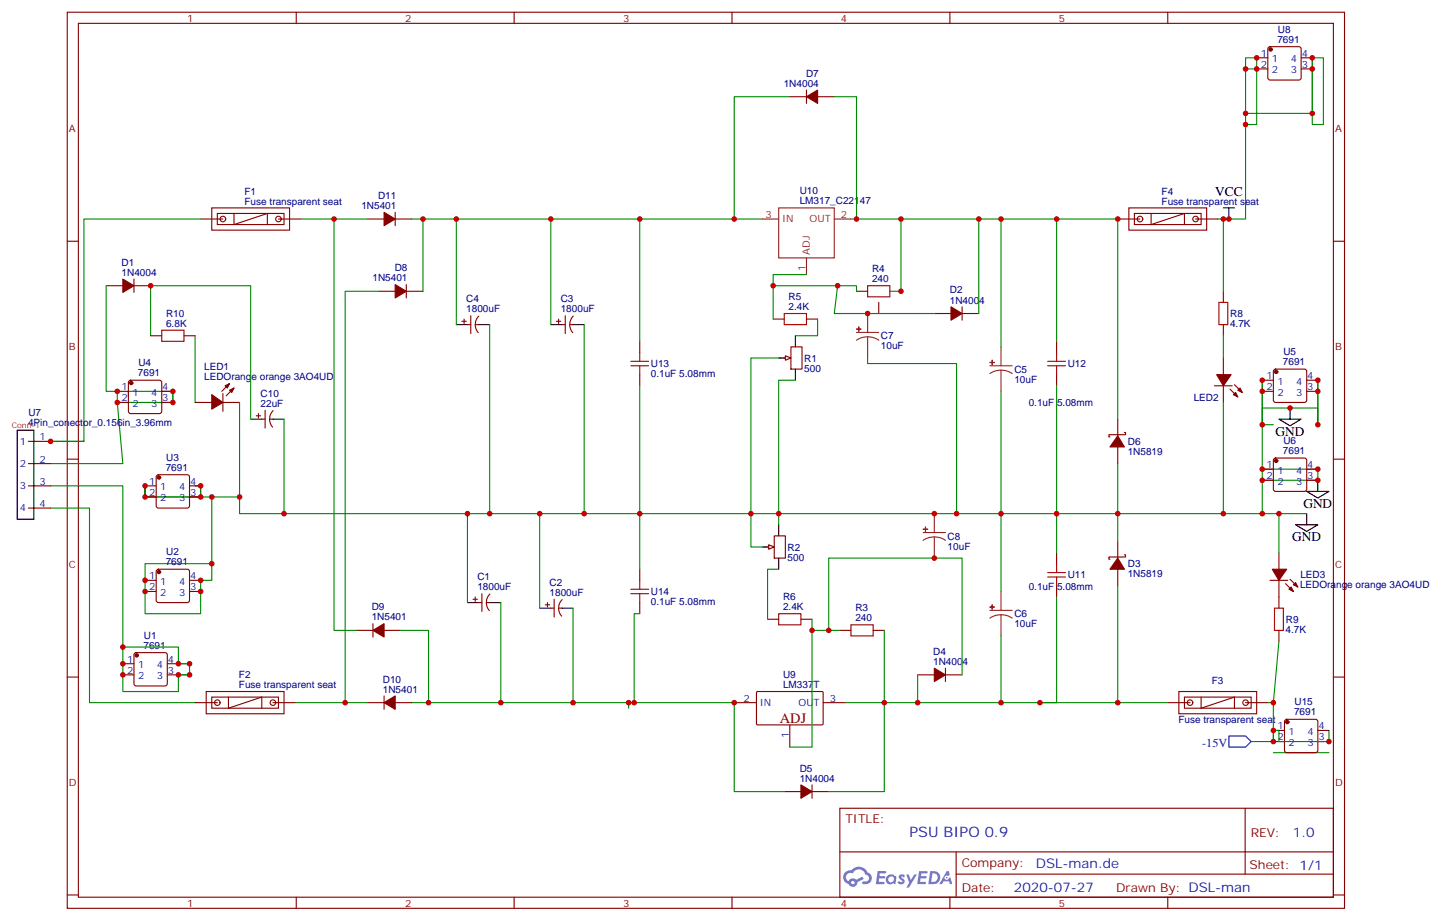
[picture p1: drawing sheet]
<svg xmlns="http://www.w3.org/2000/svg" width="459mm" height="292mm" viewBox="0 0 459 292" stroke-linecap="round" stroke-linejoin="round" font-family="sans-serif">
<g fill="none" stroke="#870000" stroke-width=".35">
<path d="M21.3 3.9h405.4v284.3h-405.4zM24.9 7.4h398.3v277.3h-398.3zM94 3.9v3.5M163.2 3.9v3.5M232.3 3.9v3.5M301.4 3.9v3.5M370.6 3.9v3.5M21.3 76.6h3.6M423.2 76.6h3.5M21.3 145.7h3.6M423.2 145.7h3.5M21.3 214.8h3.6"/>
<path d="M423.2 214.8h3.5M266.5 256.5h156.7v28.2h-156.7zM395.1 256.5l.1 20.9M266.6 270.3h156.4M303.4 277.4h119.6M303.4 270.3v14.1M21.3 284h3.6M94 284.7v3.5M163.2 284.7v3.5M232.3 284.7v3.5M301.4 284.7v3.5M370.6 284.7v3.5"/>
<path d="M423.2 284h3.5"/>
</g>
<g fill="#5487ff">
<path d="M285.5 277.6a1.22 1.22 0 0 1 1.7 .3l-.4 .6a.47 .47 0 0 0-.3-.4 .47 .47 0 0 0-.5 .2l.2 .2a1.14 1.14 0 0 1 .7 1.8 1.14 1.14 0 0 1-1.9-.1l-.2-.1 .5-.6 .7 .4a.29 .29 0 0 0 .4-.2 .29 .29 0 0 0-.3-.3 1.04 1.04 0 0 1-.6-1.8z"/>
<path d="M278.5 276.4h2.4l.3 .2-.1 .5h-1.9l-.1 .9h1.5l.4 .4-.4 .3h-1.6l-.2 1.1 1.8 .1 .1 .3-.1 .3-2.7 .1z"/>
<path d="M291.7 276.4l2.6 .2-.1 .5h-1.8l-.1 .9h1.5l.3 .4-.4 .3h-1.5l-.2 1.1 1.7 .1 .2 .3-.2 .3h-2.6z"/>
<path d="M300.4 276.4h.7l.3 1.3-.6 .3a.69 .69 0 0 0-1 .2 .69 .69 0 0 0 .5 1 .69 .69 0 0 0 .8-.6l.5-.3 .6 2.2h-.8l-.2-.8h-1.7l-.5 .8h-.9z"/>
<path d="M287.6 277.5h.8l.6 1.8 1.1-1.8h.9l-2.5 4.2h-.9l.9-1.6z"/>
<path d="M295.2 276.4l-.6 4.2h1.4a2.11 2.11 0 0 0 2.4-2.2 2.11 2.11 0 0 0-2.5-2zM295.9 277.1a1.43 1.43 0 0 1 1.7 1.6 1.43 1.43 0 0 1-2.1 1.1z"/>
<path d="M281.5 278a1.54 1.54 0 0 0-.1 2.2 1.54 1.54 0 0 0 2.2 .1l.6 .3 .3-2.3-.6-.3a1.49 1.49 0 0 0-2.4 0zM281.8 279a.95 .95 0 0 1 1.9 0 .95 .95 0 0 1-1.9 0z"/>
<path d="M268.2 276.8a2.18 2.18 0 0 0 1.1 3.7 1.44 1.44 0 0 0 1.6 .9 1.44 1.44 0 0 0 1.2-1.5l2-1-.4-.7-2 1a1.47 1.47 0 0 0-2.4 .4 1.39 1.39 0 0 1-.7-1.9 1.39 1.39 0 0 1 2-.5 2.12 2.12 0 0 1 2.2-1.3 2.12 2.12 0 0 1 1.9 1.7 1.14 1.14 0 0 1 1.1 1.4 1.14 1.14 0 0 1-1.7 .7 .43 .43 0 0 0-.5 .4 .43 .43 0 0 0 .4 .5 1.98 1.98 0 0 0 2.5-1.3 1.98 1.98 0 0 0-1.2-2.5 3.1 3.1 0 0 0-5.3-.7l-.8 .1zM270.1 280.1a.55 .55 0 0 1 1.1 0 .55 .55 0 0 1-1.1 0z"/>
<circle cx="300.4" cy="278.5" r=".26"/>
</g>
<g fill="none" stroke="#870000" stroke-width=".35">
<path d="M250.6 30.7h5.3M255.9 28.6v4.2M259.5 30.7h5.3M116.6 69.5h5.3M125.4 67.4v4.2M125.4 69.5h5.3M33.7 90.7h5.3M42.5 88.5v4.3M42.5 90.7h5.3M120.1 92.4h5.3M128.9 90.3v4.2M128.9 92.4h5.3"/>
<path d="M296.5 99.5h5.3M305.3 97.4v4.2M305.3 99.5h5.3M248.5 113.6h1.8M251 110.1h3.5v7h-3.5zM118.4 197.9v4.2M113.1 200h5.3M121.9 200h5.3M240.1 219.6l.3-.2 20.7 .1 .1 .3v10l-.3 .2h-20.7l-.1-.3zM291.2 214.1h5.3M300 212v4.3M300 214.1h5.3"/>
<path d="M233 223h7.1M250.6 230v7.1M261.2 223h7.1M248.9 251.2h5.3M257.7 249.1v4.2M257.7 251.2h5.3"/>
</g>
<path d="M241.8 69.5h5.3M247.1 66h17.7v15.8h-17.7zM264.8 69.5h5.3M255.9 81.8v5.3" fill="none" stroke="#8c2424" stroke-width=".35"/>
<g fill="#870000" stroke="#870000" stroke-width=".35">
<path d="M39 88.5l3.5 2.2-3.5 2.1z"/>
<path d="M301.8 97.4l3.5 2.1-3.5 2.1z"/>
<path d="M296.5 212l3.5 2.1-3.5 2.2z"/>
<path d="M254.2 249.1l3.5 2.1-3.5 2.1z"/>
<path d="M255.9 30.7l3.6-2.1v4.2z"/>
<path d="M125.4 90.3l3.5 2.1-3.5 2.1z"/>
<path d="M118.4 200l3.5-2.1v4.2z"/>
<path d="M121.9 67.4l3.5 2.1-3.5 2.1z"/>
</g>
<path d="M247.1 113.6h3.5M252.4 106.5v3.6M252.4 117.1v3.5" fill="none" stroke="#000" stroke-width=".35"/>
<path d="M249.2 112.9l1.8 .7-1.8 .7z" fill="#f0f0f0" stroke="#870000" stroke-width=".35"/>
<path d="M241.8 173.6h3.6M247.1 166.5v3.5M247.1 177.1v3.5" fill="none" stroke="#000" stroke-width=".35"/>
<path d="M243.2 173.6h1.8M245.7 170h3.5v7.1h-3.5z" fill="none" stroke="#870000" stroke-width=".35"/>
<path d="M243.9 172.9l1.8 .7-1.8 .7z" fill="#f0f0f0" stroke="#870000" stroke-width=".35"/>
<g fill="none" stroke="#870000" stroke-width=".35">
<path d="M398.8 18.3h3.5M402.6 15l.4-.2h9.2l.5 .2 .2 .5v9.2l-.2 .5-.5 .2h-9.2l-.5-.2-.2-.5v-9.2zM412.9 18.3h3.6M398.8 21.9h3.5M412.9 21.9h3.6M63.7 69.5h7M67.2 66h24.7v7h-24.7zM69 67.7h21.1v3.6h-21.1zM74.3 67.7v3.6l10.5-3.6v3.6M88.4 69.5h7M354.7 69.5h7.1M358.2 66h24.7v7h-24.7z"/>
<path d="M360 67.7h21.2v3.6h-21.2zM365.3 67.7v3.6l10.6-3.6v3.6M379.4 69.5h7.1M271.8 92.4h3.5M278.9 96v3.5M388.2 92.4v3.6M47.8 106.5h3.5M58.4 106.5h3.5M146.6 102h1.4M147.3 101.2v1.5M148.3 103h1.1M149.4 100.2v5.6"/>
<path d="M150.8 103h1.1M151.9 100.3a3.8 3.8 0 0 0-.1 5.2M176.6 102h1.4M177.3 101.2v1.5M178.3 103h1.1M179.4 100.2v5.6M180.8 103h1.1M181.9 100.3a3.8 3.8 0 0 0-.1 5.2M203 108.3v3.5M203 118.9v3.5M245.4 101.2h3.5M255.9 101.2h3.6"/>
<path d="M335.3 108.3v3.5M335.3 118.9v3.5M388.2 103v3.5M388.2 113.6v5.3M404.3 117.3l.5-.2h9.2l.5 .2 .2 .5v9.2l-.2 .5-.5 .2h-9.2l-.5-.2-.2-.5v-9.2zM37.2 127.7h3.5M37.2 124.2h3.5M41 120.9l.5-.3h9.1l.5 .3 .2 .5v9.1l-.2 .5-.5 .2h-9.1l-.5-.2-.3-.5v-9.1zM51.3 127.7h3.6M51.3 124.2h3.6M61.9 127.7h5.3M70.7 127.7h5.3"/>
<path d="M70.7 124.9v5.6M72.8 121.7l-2.4 2.5M74.3 123.1l-2.5 2.5M81.3 131.9h1.4M82 131.2v1.4M83.1 133h1M84.1 130.2v5.6M85.5 133h1.1M86.7 130.3a3.8 3.8 0 0 0-.2 5.2M354.7 133v5.3M356.8 137.2h.4v.7h-5.3v.7h.3M385.4 122.4h5.7"/>
<path d="M388.2 122.4v5.3M390.3 123.5l2.5 2.4M391.8 122.1l2.4 2.4M400.6 124.2h3.5M400.6 120.6h3.5M414.7 124.2h3.5M414.7 120.6h3.5M9 154.2h7.1M9 140.1h7.1M9 147.1h7.1M46 154.2h3.6M46 157.7h3.6"/>
<path d="M49.8 150.8l.5-.2h9.1l.5 .2 .2 .5v9.2l-.2 .5-.5 .2h-9.1l-.5-.2-.2-.5v-9.2zM60.1 154.2h3.6M60.1 157.7h3.6M354.7 141.8v5.3M400.6 148.9h3.5M400.6 152.4h3.5M404.3 145.6l.5-.3h9.2l.5 .3 .2 .4v9.2l-.2 .5-.5 .2h-9.2l-.5-.2-.2-.5v-9.2zM414.7 148.9h3.5M414.7 152.4h3.5M9 161.2h7.1M335.3 175.3v3.6M354.7 171.8v5.3"/>
<path d="M356.8 176h.4v.7h-5.3v.7h.3M405.9 175.3v5.3M46 184.1h3.6M46 187.7h3.6M49.8 180.8l.5-.2h9.1l.5 .2 .2 .5v9.2l-.2 .5-.5 .2h-9.1l-.5-.2-.2-.5v-9.2zM60.1 184.1h3.6M60.1 187.7h3.6M150.1 190.1h1.4M150.8 189.4v1.5M151.9 191.2h1M152.9 188.4v5.6M154.3 191.2h1.1"/>
<path d="M155.5 188.5a3.8 3.8 0 0 0-.2 5.2M173 191.9h1.4M173.7 191.2v1.4M174.8 193h1.1M175.9 190.1v5.7M177.3 193h1M178.4 190.3a3.8 3.8 0 0 0-.2 5.2M203 180.6v3.5M203 191.2v3.5M243.6 196.5h3.5M254.2 196.5h3.5M335.3 185.9v3.5"/>
<path d="M354.7 180.6v5.3M403 184.1h5.7M405.9 184.1v8.9M408 185.2l2.5 2.5M409.4 183.8l2.5 2.5M39 210.6h3.5M39 214.1h3.5M42.7 207.3l.5-.2h9.2l.5 .2 .2 .5v9.2l-.2 .5-.5 .2h-9.2l-.5-.3-.2-.4v-9.2zM53.1 210.6h3.5M53.1 214.1h3.5M65.4 219.4h24.7v7.1h-24.7zM266.5 200h3.6"/>
<path d="M277.1 200h3.5M374.1 219.4h24.7v7.1h-24.7zM405.9 200v3.6M61.9 223h7.1M67.2 221.2h21.2v3.5h-21.2zM72.5 221.2v3.5l10.6-3.5v3.5M86.6 223h7.1M116.6 223h5.3M121.9 220.8v4.3M125.4 223h5.3M370.6 223h7M375.9 221.2h21.2v3.5h-21.2z"/>
<path d="M381.2 221.2v3.5l10.6-3.5v3.5M395.3 223h7M404.1 231.8h3.5M404.1 235.3h3.5M407.9 228.5l.4-.3h9.2l.5 .3 .2 .5v9.1l-.2 .5-.5 .2h-9.2l-.5-.2-.2-.5v-9.1zM418.2 231.8h3.5M418.2 235.3h3.5"/>
<circle cx="70.7" cy="69.5" r=".88"/>
<circle cx="88.4" cy="69.5" r=".88"/>
<circle cx="361.8" cy="69.5" r=".88"/>
<circle cx="379.4" cy="69.5" r=".88"/>
<circle cx="69" cy="223" r=".88"/>
<circle cx="86.6" cy="223" r=".88"/>
<circle cx="377.6" cy="223" r=".88"/>
<circle cx="395.3" cy="223" r=".88"/>
</g>
<g fill="none" stroke="#000" stroke-width=".35">
<path d="M388.2 66h3.6M390 66v3.5M144.8 103h3.5M151.9 103h3.5M174.8 103h3.5M181.9 103h3.5M5.5 136.5h5.3v28.2h-5.3zM79.6 133h3.5M86.6 133h3.5M405.9 133h7l-3.5 2.1zM409.4 129.5v3.5M414.7 155.9h7l-3.5 2.1z"/>
<path d="M418.2 152.4v3.5M411.2 166.5h7l-3.5 2.1zM414.7 163v3.5M148.3 191.2h3.6M155.4 191.2h3.5M171.3 193h3.5M178.3 193h3.6"/>
</g>
<g fill="none" stroke="#8c2424" stroke-width=".35">
<path d="M275.3 99.5v6M271.8 105.5h7.1M275.3 106.9l1.9 .2 1.7 .8M275.3 106.9l-1.8 .2-1.7 .8M275.3 106.9v6.7M314.1 116.1h7.1M317.7 117.5l1.8 .2 1.7 .8M317.7 117.5l-1.9 .2-1.7 .8M317.7 110.1v6M317.7 117.5v6.7M293 169h7M296.5 170.4l1.9 .2 1.6 .8"/>
<path d="M296.5 170.4l-1.8 .2-1.7 .8M296.5 163v6M296.5 170.4v6.7M314.1 193.7h7.1M317.7 195.1l1.8 .2 1.7 .8M317.7 195.1l-1.9 .2-1.7 .8M317.7 187.7v6M317.7 195.1v6.7"/>
</g>
<g fill="#8c2424" stroke="#8c2424" stroke-width=".35">
<path d="M314.1 115h1.5z"/>
<path d="M314.9 114.3v1.4z"/>
<path d="M314.1 192.6l1.5 .1z"/>
<path d="M314.9 191.9v1.4z"/>
<path d="M271.8 104.4l1.4 .1z"/>
<path d="M272.5 103.7l.1 1.4z"/>
<path d="M293 167.9l1.4 .1z"/>
<path d="M293.7 167.2v1.4z"/>
</g>
<g fill="#870000" stroke="#870000" stroke-width=".35">
<path d="M72.8 123.8l1.5-.7-.7 1.4z"/>
<path d="M71.4 122.4l1.4-.7-.7 1.4z"/>
<path d="M67.2 125.2l3.5 2.5-3.5 2.1z"/>
<path d="M391.4 125.2l.7-.7 .7 1.4z"/>
<path d="M392.8 123.8l.7-.7 .7 1.4z"/>
<path d="M386.1 118.9h4.6l-2.5 3.5z"/>
<path d="M121.9 223l3.5-2.2v4.3z"/>
<path d="M409 187l.8-.7 .7 1.4z"/>
<path d="M410.5 185.6l.7-.7 .7 1.4z"/>
<path d="M403.8 180.6h4.5l-2.4 3.5z"/>
<path d="M354.7 177.1l2.1 3.5h-4.6z"/>
<path d="M354.7 138.3l2.1 3.5h-4.6z"/>
<circle cx="43.4" cy="208" r=".53"/>
<circle cx="50.4" cy="181.5" r=".53"/>
<circle cx="50.4" cy="151.5" r=".53"/>
<circle cx="41.6" cy="121.5" r=".53"/>
<circle cx="408.5" cy="229.1" r=".53"/>
<circle cx="403.2" cy="15.7" r=".53"/>
<circle cx="405" cy="146.2" r=".53"/>
<circle cx="405" cy="118" r=".53"/>
</g>
<g fill="none" stroke="#a10000" stroke-width=".35">
<path d="M248.9 99.5h7v3.5h-7zM275.3 90.7h7.1v3.5h-7.1zM386.8 96h2.8v7h-2.8zM51.3 104.8h7.1v3.5h-7.1zM200.2 116.1h5.6M200.2 114.7h5.6M203 111.8v2.9M203 116.1v2.8M332.5 116.1h5.6M332.5 114.7h5.6M335.3 111.8v2.9M335.3 116.1v2.8"/>
<path d="M335.3 178.9v2.8M200.2 188.4h5.6M200.2 187h5.6M203 184.1v2.9M203 188.4v2.8M247.1 194.7h7.1v3.6h-7.1zM270.1 198.3h7v3.5h-7zM332.5 183.1h5.6M332.5 181.7h5.6M335.3 183.1v2.8M404.5 193h2.8v7h-2.8z"/>
</g>
<path d="M390 233.5h5.3l1.8 1.8-1.8 1.8h-5.3z" fill="none" stroke="#00f" stroke-width=".35"/>
<g fill="none" stroke="#008700" stroke-width=".35">
<path d="M416.5 18.3v17.7h-21.2v-14.1h3.5v17.6h-3.5v30h-8.8M416.5 18.3h3.5v21.2h-3.5zM250.6 30.7h-17.6v38.8h8.8M264.8 30.7h7v38.8h14.1M395.3 21.9v-3.6h3.5v3.6M395.3 36v3.5M63.7 69.5h-37.1v70.6h-10.5h10.5M95.4 69.5h10.6M116.6 69.5h-10.6v130.5h7.1M130.7 69.5h14.1M134.2 69.5v22.9M174.8 69.5h-30v33.5"/>
<path d="M203 69.5v38.8M233 69.5h-58.2v33.5M270.1 69.5h1.7M310.6 69.5h-24.7v22.9h-3.5M317.7 69.5h-7.1v30M335.3 69.5h19.4v63.5M388.2 69.5v22.9M33.7 90.7v33.5h3.5v3.5M120.1 92.4h-10.6v130.6h7.1M245.4 90.7h26.4v1.7M255.9 87.1h-10.5v14.1M265.8 90.7l-1 8.8h31.7"/>
<path d="M47.8 106.5v-15.8h31.8v42.3M61.9 106.5v21.2M155.4 103v60h30v-60M247.1 113.6h-8.8v60h3.5M259.5 101.2v5.3h-7.1M275.3 113.6v1.8h28.3v47.6M335.3 108.3v-38.8h-17.6v40.6M388.2 106.5v7.1M37.2 127.7h17.7M37.2 127.7l1.8 19.4h-22.9M40.7 125.9v-1.7h14.2v3.5M54.9 124.2v3.5"/>
<path d="M76 127.7v35.3h14.1M90.1 133v30h58.2M203 122.4v40.6h-17.6M252.4 120.6h-5.3v42.4h-44.1v17.6M317.7 124.2v38.8h-70.6v3.5M335.3 122.4v40.6h-17.6v24.7M388.2 127.7v35.3M404.1 134.8h-3.5v-14.2v42.4M418.2 120.6v14.2v-5.3h-17.6v5.3M16.1 154.2h22.9v65.2h17.6v-5.3h3.5M46 154.2v3.5M46 157.7h30"/>
<path d="M61.9 154.2h1.8v3.5h-17.7v-3.5v3.5M63.7 154.2v3.5M67.2 157.7v26.4h-3.5v10.6h-17.7v-15.8h21.2M354.7 147.1v24.7M400.6 148.9h17.6v3.5h-17.6M16.1 161.2h12.3v61.8h33.5M155.4 163h-7.1v28.2M171.3 163v30M405.9 163h-70.6v12.3M405.9 163h8.8M405.9 163v12.3M158.9 191.2v31.8h23"/>
<path d="M181.9 193v30h17.6M203 194.7h-1.7v28.3M247.1 180.6h-3.5v15.9M257.7 196.5v40.6h-7.1M335.3 189.4v33.6h-5.3M354.7 185.9v37.1h-37M39 205.3h17.6v5.3h3.5M56.6 210.6h3.5v3.5h-3.5M127.2 200h8.8v23M257.7 200h8.8M263 200v-22.9h42.3v37M280.6 200v51.2h-17.6"/>
<path d="M291.2 214.1v8.9h-22.9M317.7 201.8v21.2h-26.5M405.9 203.6l-1.8 19.4h-1.8M93.7 223h15.8M130.7 223h28.2M199.5 224.7v-1.7h33.5v28.2h15.9M354.7 223h15.9M404.1 238.8h17.6M404.1 223v12.3M421.7 231.8v3.5h-15.8v-3.5h-1.8v3.5h-7"/>
</g>
<g fill="#c00">
<circle cx="388.2" cy="163" r=".88"/>
<circle cx="354.7" cy="223" r=".88"/>
<circle cx="404.1" cy="223" r=".88"/>
<circle cx="404.1" cy="231.8" r=".88"/>
<circle cx="404.1" cy="235.3" r=".88"/>
<circle cx="400.6" cy="163" r=".88"/>
<circle cx="335.3" cy="163" r=".88"/>
<circle cx="354.7" cy="163" r=".88"/>
<circle cx="317.7" cy="163" r=".88"/>
<circle cx="405.9" cy="163" r=".88"/>
<circle cx="16.1" cy="140.1" r=".88"/>
<circle cx="418.2" cy="120.6" r=".88"/>
<circle cx="418.2" cy="152.4" r=".88"/>
<circle cx="400.6" cy="152.4" r=".88"/>
<circle cx="400.6" cy="148.9" r=".88"/>
<circle cx="418.2" cy="148.9" r=".88"/>
<circle cx="46" cy="184.1" r=".88"/>
<circle cx="67.2" cy="178.9" r=".88"/>
<circle cx="63.7" cy="187.7" r=".88"/>
<circle cx="46" cy="187.7" r=".88"/>
<circle cx="63.7" cy="184.1" r=".88"/>
<circle cx="39" cy="205.3" r=".88"/>
<circle cx="60.1" cy="210.6" r=".88"/>
<circle cx="39" cy="214.1" r=".88"/>
<circle cx="60.1" cy="214.1" r=".88"/>
<circle cx="39" cy="210.6" r=".88"/>
<circle cx="416.5" cy="36" r=".88"/>
<circle cx="395.3" cy="39.5" r=".88"/>
<circle cx="400.6" cy="120.6" r=".88"/>
<circle cx="271.8" cy="69.5" r=".88"/>
<circle cx="285.9" cy="69.5" r=".88"/>
<circle cx="310.6" cy="69.5" r=".88"/>
<circle cx="317.7" cy="69.5" r=".88"/>
<circle cx="203" cy="69.5" r=".88"/>
<circle cx="233" cy="69.5" r=".88"/>
<circle cx="76" cy="157.7" r=".88"/>
<circle cx="63.7" cy="157.7" r=".88"/>
<circle cx="106" cy="69.5" r=".88"/>
<circle cx="90.1" cy="163" r=".88"/>
<circle cx="136" cy="223" r=".88"/>
<circle cx="181.9" cy="223" r=".88"/>
<circle cx="199.5" cy="223" r=".88"/>
<circle cx="171.3" cy="163" r=".88"/>
<circle cx="203" cy="163" r=".88"/>
<circle cx="201.3" cy="223" r=".88"/>
<circle cx="233" cy="223" r=".88"/>
<circle cx="238.3" cy="163" r=".88"/>
<circle cx="296.5" cy="177.1" r=".88"/>
<circle cx="275.3" cy="99.5" r=".88"/>
<circle cx="265.8" cy="90.7" r=".88"/>
<circle cx="263" cy="200" r=".88"/>
<circle cx="296.5" cy="163" r=".88"/>
<circle cx="245.4" cy="90.7" r=".88"/>
<circle cx="247.1" cy="163" r=".88"/>
<circle cx="257.7" cy="200" r=".88"/>
<circle cx="303.6" cy="163" r=".88"/>
<circle cx="185.4" cy="163" r=".88"/>
<circle cx="155.4" cy="163" r=".88"/>
<circle cx="174.8" cy="69.5" r=".88"/>
<circle cx="158.9" cy="223" r=".88"/>
<circle cx="144.8" cy="69.5" r=".88"/>
<circle cx="134.2" cy="69.5" r=".88"/>
<circle cx="148.3" cy="163" r=".88"/>
<circle cx="47.8" cy="90.7" r=".88"/>
<circle cx="109.5" cy="223" r=".88"/>
<circle cx="67.2" cy="157.7" r=".88"/>
<circle cx="285.9" cy="92.4" r=".88"/>
<circle cx="46" cy="157.7" r=".88"/>
<circle cx="46" cy="154.2" r=".88"/>
<circle cx="400.6" cy="134.8" r=".88"/>
<circle cx="63.7" cy="154.2" r=".88"/>
<circle cx="56.6" cy="214.1" r=".88"/>
<circle cx="56.6" cy="210.6" r=".88"/>
<circle cx="400.6" cy="124.2" r=".88"/>
<circle cx="418.2" cy="124.2" r=".88"/>
<circle cx="418.2" cy="134.8" r=".88"/>
<circle cx="409.4" cy="129.5" r=".88"/>
<circle cx="37.2" cy="127.7" r=".88"/>
<circle cx="54.9" cy="127.7" r=".88"/>
<circle cx="37.2" cy="124.2" r=".88"/>
<circle cx="54.9" cy="124.2" r=".88"/>
<circle cx="280.6" cy="223" r=".88"/>
<circle cx="291.2" cy="223" r=".88"/>
<circle cx="317.7" cy="223" r=".88"/>
<circle cx="421.7" cy="235.3" r=".88"/>
<circle cx="416.5" cy="21.9" r=".88"/>
<circle cx="398.8" cy="21.9" r=".88"/>
<circle cx="416.5" cy="18.3" r=".88"/>
<circle cx="330" cy="223" r=".88"/>
<circle cx="335.3" cy="69.5" r=".88"/>
<circle cx="354.7" cy="69.5" r=".88"/>
<circle cx="390" cy="69.5" r=".88"/>
<circle cx="388.2" cy="69.5" r=".88"/>
<circle cx="395.3" cy="21.9" r=".88"/>
<circle cx="398.8" cy="18.3" r=".88"/>
<circle cx="395.3" cy="36" r=".88"/>
</g>
<text font-size="4.6" fill="#800" x="247.5" y="229.3">ADJ</text>
<text font-size="4.6" fill="#00f" x="288.6" y="265.5">PSU BIPO 0.9</text>
<g font-size="4.2">
<text x="385.6" y="62.1">VCC</text>
<text x="404.8" y="138.3">GND</text>
<text x="413.6" y="161.2">GND</text>
<text x="410.1" y="171.8">GND</text>
</g>
<g font-size="4.2" fill="#00f">
<text x="410.3" y="265.7">1.0</text>
<text x="328.7" y="275.3">DSL-man.de</text>
<text x="321.8" y="283.1">2020-07-27</text>
</g>
<text font-size="3.9" fill="#00f" x="381.5" y="237.1">-15V</text>
<g font-size="3.9" fill="#800">
<text x="268.3" y="261.1">TITLE:</text>
<text x="396.9" y="265.7">REV:</text>
<text x="305.2" y="275.3">Company:</text>
<text x="396.6" y="275.9">Sheet: 1/1</text>
<text x="305.2" y="282.9">Date:</text>
<text x="354.2" y="283">Drawn By: DSL-man</text>
</g>
<g font-size="3.2" fill="#800">
<text x="59.4" y="6.9">1</text>
<text x="128.6" y="6.9">2</text>
<text x="197.7" y="6.9">3</text>
<text x="266.9" y="6.9">4</text>
<text x="336" y="6.9">5</text>
<text x="21.9" y="42">A</text>
<text x="423.7" y="42">A</text>
<text x="21.9" y="111.1">B</text>
<text x="423.7" y="111.1">B</text>
<text x="21.9" y="180.3">C</text>
<text x="423.7" y="180.3">C</text>
<text x="21.9" y="249.4">D</text>
<text x="423.7" y="249.4">D</text>
<text x="59.4" y="287.7">1</text>
<text x="128.6" y="287.7">2</text>
<text x="197.7" y="287.7">3</text>
<text x="266.9" y="287.7">4</text>
<text x="336" y="287.7">5</text>
</g>
<g font-size="3.2" fill="#000080">
<text x="405.5" y="10.3">U8</text>
<text x="405.4" y="13.6">7691</text>
<text x="248.7" y="27.5">1N4004</text>
<text x="255.8" y="24.3">D7</text>
<text x="77.6" y="64.9">Fuse transparent seat</text>
<text x="77.6" y="61.7">F1</text>
<text x="120" y="63.1">D11</text>
<text x="253.8" y="64.7">LM317_C22147</text>
<text x="253.8" y="61.5">U10</text>
<text x="368.6" y="64.9">Fuse transparent seat</text>
<text x="368.6" y="61.7">F4</text>
<text x="114.7" y="66.3">1N5401</text>
<text x="38.6" y="87.5">1N4004</text>
<text x="38.6" y="84.3">D1</text>
<text x="118.2" y="89.3">1N5401</text>
<text x="125.3" y="86.1">D8</text>
<text x="276.7" y="89.6">240</text>
<text x="276.7" y="86.4">R4</text>
<text x="148" y="95.9">C4</text>
<text x="178" y="95.9">C3</text>
<text x="250.3" y="95.2">R5</text>
<text x="301.4" y="93.1">D2</text>
<text x="52.7" y="100.5">R10</text>
<text x="148" y="99.1">1800uF</text>
<text x="178" y="99.1">1800uF</text>
<text x="250.3" y="98.4">2.4K</text>
<text x="301.4" y="96.3">1N4004</text>
<text x="390.4" y="100.6">R8</text>
<text x="52.7" y="103.7">6.8K</text>
<text x="279.6" y="107.7">C7</text>
<text x="390.3" y="103.8">4.7K</text>
<text x="279.6" y="110.9">10uF</text>
<text x="407.3" y="112.7">U5</text>
<text x="43.8" y="119.4">7691</text>
<text x="43.9" y="116.2">U4</text>
<text x="64.8" y="117.5">LED1</text>
<text x="206.6" y="119.7">0.1uF 5.08mm</text>
<text x="206.6" y="116.5">U13</text>
<text x="255.2" y="117.9">500</text>
<text x="255.2" y="114.7">R1</text>
<text x="321.9" y="118.3">C5</text>
<text x="338.8" y="116.5">U12</text>
<text x="407.1" y="115.9">7691</text>
<text x="64.8" y="120.6">LEDOrange orange 3AO4UD</text>
<text x="82.7" y="125.9">C10</text>
<text x="321.9" y="121.5">10uF</text>
<text x="82.7" y="129.1">22uF</text>
<text x="326.5" y="128.9">0.1uF 5.08mm</text>
<text x="378.8" y="127.1">LED2</text>
<text x="8.9" y="135.3">4Pin_conector_0.156in_3.96mm</text>
<text x="9" y="132.1">U7</text>
<text x="358" y="141.2">D6</text>
<text x="407.3" y="140.9">U6</text>
<text x="52.6" y="149.4">7691</text>
<text x="52.8" y="146.2">U3</text>
<text x="357.9" y="144.4">1N5819</text>
<text x="407.1" y="144.1">7691</text>
<text x="300.7" y="171.2">C8</text>
<text x="52.6" y="179.4">7691</text>
<text x="52.8" y="176.2">U2</text>
<text x="249.9" y="177.9">500</text>
<text x="249.9" y="174.7">R2</text>
<text x="300.7" y="174.4">10uF</text>
<text x="151.5" y="184.1">C1</text>
<text x="174.4" y="185.9">C2</text>
<text x="338.8" y="183.6">U11</text>
<text x="357.9" y="183.2">1N5819</text>
<text x="358" y="180">D3</text>
<text x="412.7" y="183.5">LED3</text>
<text x="151.5" y="187.3">1800uF</text>
<text x="174.4" y="189.1">1800uF</text>
<text x="206.6" y="188.8">U14</text>
<text x="248.5" y="190.5">R6</text>
<text x="326.5" y="187.1">0.1uF 5.08mm</text>
<text x="412.6" y="186.7">LEDOrange orange 3AO4UD</text>
<text x="118" y="196.8">1N5401</text>
<text x="118" y="193.7">D9</text>
<text x="206.6" y="192">0.1uF 5.08mm</text>
<text x="248.5" y="193.7">2.4K</text>
<text x="271.4" y="197.2">240</text>
<text x="271.4" y="194">R3</text>
<text x="321.9" y="195.9">C6</text>
<text x="408.1" y="197.6">R9</text>
<text x="45.7" y="202.6">U1</text>
<text x="321.9" y="199.1">10uF</text>
<text x="408" y="200.8">4.7K</text>
<text x="45.6" y="205.8">7691</text>
<text x="296.1" y="207.8">D4</text>
<text x="75.8" y="215.2">F2</text>
<text x="248.5" y="215">U9</text>
<text x="296.1" y="211">1N4004</text>
<text x="75.8" y="218.4">Fuse transparent seat</text>
<text x="121.5" y="219.8">1N5401</text>
<text x="121.5" y="216.6">D10</text>
<text x="248.5" y="218.2">LM337T</text>
<text x="384.5" y="217">F3</text>
<text x="410.7" y="227">7691</text>
<text x="410.8" y="223.8">U15</text>
<text x="374" y="229.4">Fuse transparent seat</text>
<text x="253.8" y="244.8">D5</text>
<text x="253.8" y="248">1N4004</text>
</g>
<g font-size="3.2" fill="#00f">
<text x="400.2" y="18">1</text>
<text x="413.1" y="18">4</text>
<text x="400.2" y="21.5">2</text>
<text x="403.6" y="19.8">1</text>
<text x="403.6" y="23.3">2</text>
<text x="409.6" y="23.3">3</text>
<text x="409.6" y="19.8">4</text>
<text x="413.1" y="21.5">3</text>
<text x="38.6" y="123.8">1</text>
<text x="42.1" y="125.6">1</text>
<text x="48" y="125.6">4</text>
<text x="51.5" y="123.8">4</text>
<text x="401.9" y="120.3">1</text>
<text x="401.9" y="123.8">2</text>
<text x="405.4" y="122.1">1</text>
<text x="405.4" y="125.6">2</text>
<text x="411.4" y="125.6">3</text>
<text x="411.4" y="122.1">4</text>
<text x="414.9" y="123.8">3</text>
<text x="414.9" y="120.3">4</text>
<text x="38.6" y="127.4">2</text>
<text x="42.1" y="129.1">2</text>
<text x="48" y="129.1">3</text>
<text x="51.5" y="127.4">3</text>
<text x="6.3" y="141.1">1</text>
<text x="12.5" y="139.7">1</text>
<text x="6.3" y="148.2">2</text>
<text x="12.5" y="146.8">2</text>
<text x="401.9" y="148.5">1</text>
<text x="414.9" y="148.5">4</text>
<text x="6.3" y="155.2">3</text>
<text x="12.5" y="153.8">3</text>
<text x="47.4" y="153.8">1</text>
<text x="50.9" y="155.6">1</text>
<text x="56.8" y="155.6">4</text>
<text x="60.3" y="153.8">4</text>
<text x="401.9" y="152">2</text>
<text x="405.4" y="150.3">1</text>
<text x="405.4" y="153.8">2</text>
<text x="411.4" y="153.8">3</text>
<text x="411.4" y="150.3">4</text>
<text x="414.9" y="152">3</text>
<text x="12.5" y="160.9">4</text>
<text x="47.4" y="157.3">2</text>
<text x="50.9" y="159.1">2</text>
<text x="56.8" y="159.1">3</text>
<text x="60.3" y="157.3">3</text>
<text x="6.3" y="162.3">4</text>
<text x="47.4" y="183.8">1</text>
<text x="50.9" y="185.6">1</text>
<text x="56.8" y="185.6">4</text>
<text x="60.3" y="183.8">4</text>
<text x="47.4" y="187.3">2</text>
<text x="50.9" y="189.1">2</text>
<text x="56.8" y="189.1">3</text>
<text x="60.3" y="187.3">3</text>
<text x="40.3" y="210.3">1</text>
<text x="40.3" y="213.8">2</text>
<text x="43.8" y="212">1</text>
<text x="43.8" y="215.5">2</text>
<text x="49.8" y="215.5">3</text>
<text x="49.8" y="212">4</text>
<text x="53.3" y="213.8">3</text>
<text x="53.3" y="210.3">4</text>
<text x="235.9" y="222.6">2</text>
<text x="241.1" y="224">IN</text>
<text x="253.4" y="224">OUT</text>
<text x="263.3" y="222.6">3</text>
<text x="405.4" y="231.4">1</text>
<text x="408.9" y="233.2">1</text>
<text x="414.9" y="233.2">4</text>
<text x="418.4" y="231.4">4</text>
<text x="250.3" y="234.1" transform="rotate(-90 250.3 234.1)">1</text>
<text x="405.4" y="234.9">2</text>
<text x="408.9" y="236.7">2</text>
<text x="414.9" y="236.7">3</text>
<text x="418.4" y="234.9">3</text>
</g>
<g font-size="3.2" fill="#8d2323">
<text x="243" y="69.1">3</text>
<text x="248.2" y="70.6">IN</text>
<text x="256.9" y="70.6">OUT</text>
<text x="266.9" y="69.1">2</text>
<text x="257" y="80.8" transform="rotate(-90 257 80.8)">ADJ</text>
<text x="255.6" y="86" transform="rotate(-90 255.6 86)">1</text>
</g>
<text font-size="2.5" fill="#f00" x="3.7" y="135.7">Conn-1</text>
</svg>
